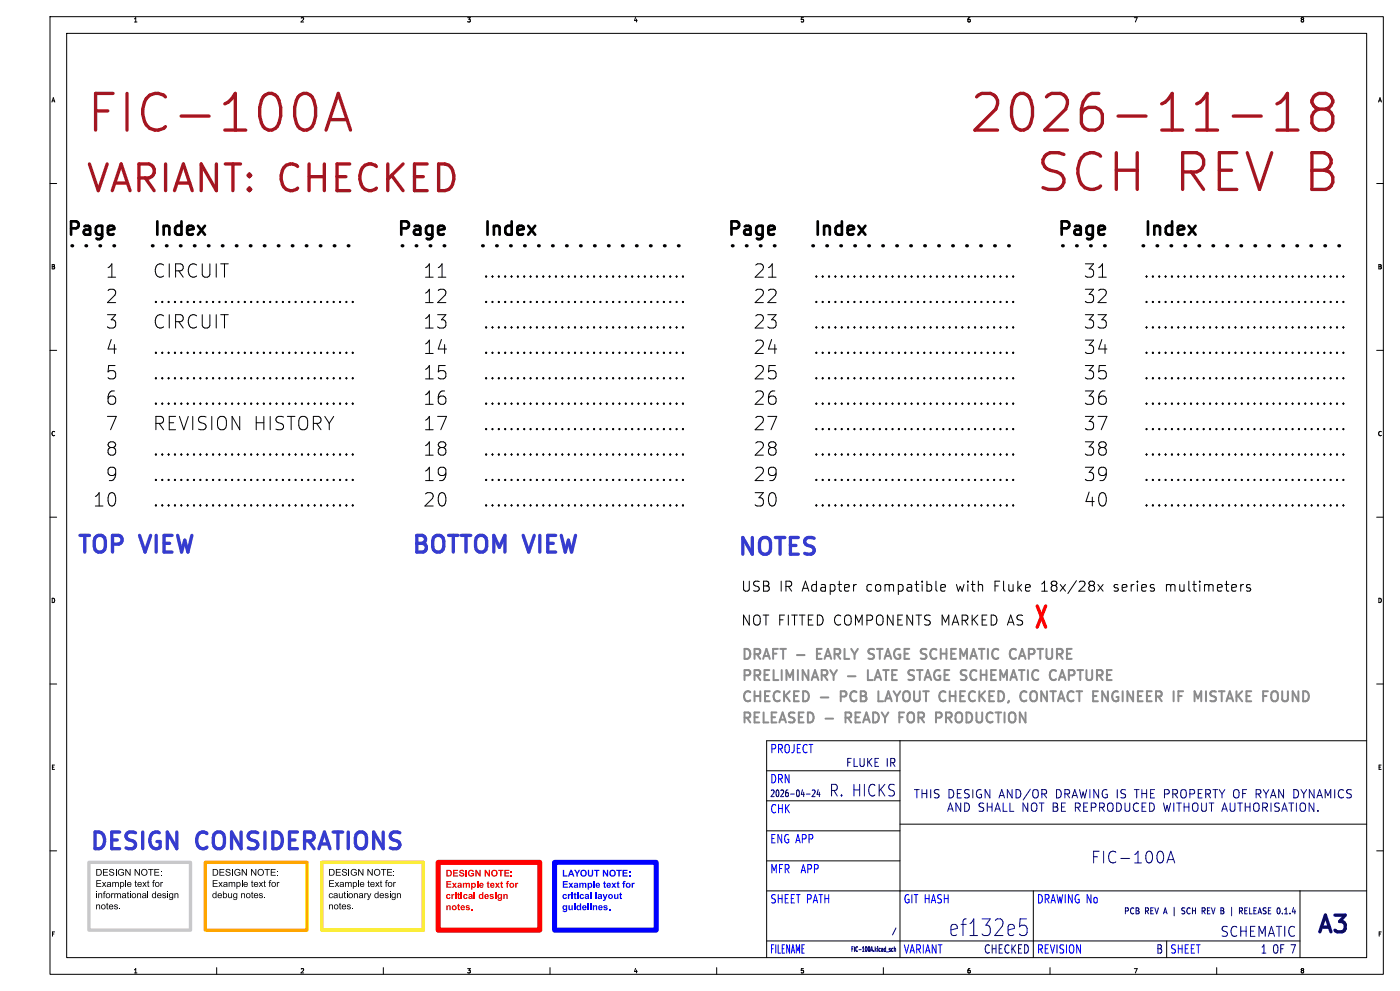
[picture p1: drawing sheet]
<svg xmlns="http://www.w3.org/2000/svg" width="420mm" height="297mm" viewBox="0 0 420 297" stroke-linecap="round" stroke-linejoin="round" font-family="sans-serif">
<g fill="none" stroke="#000" stroke-width=".3">
<path d="M15 5h400v287h-400zM20 10h390v277h-390zM15 55h2M413 55h2M15 105h2M413 105h2M15 155h2M413 155h2M15 205h2M413 205h2M230 231h40M270 222v65"/>
<path d="M410 222h-180v65M15 255h2M230 258h40M230 249h40M230 240h40M270 247h140M413 255h2M69.7 260.4v2M72.6 263.8v2M230 267h180M310 267v20M390 267v20"/>
<path d="M65 290v2M115 290v2M165 290v2M215 290v2M230 282h160M265 290v2M315 290v2M350 282v5M365 290v2"/>
</g>
<g fill="none" stroke="#00007f" stroke-width=".3">
<path d="M241.9 238h1.1M243.7 236.9l.5-.2 .3 .6-.9 1.4h.9M245.4 236.7l-.3 1.4h.9M245.8 237.4v1.3M274.3 236.6h1.5M275 236.6v2.5M276.6 236.6v2.5M278 236.6v2.5M279.2 236.6v2.5M281.7 236.8h-1.2l-.2 .3 .2 .6M286.1 237.7a1.09 1.09 0 0 0-1.4-1.1v2.5M288.4 236.6h-1.2v2.5"/>
<path d="M290.8 236.8h-1.2l-.3 .3 .3 .6M291.8 236.6v2.5M294.3 236.8a.96 .96 0 0 0-1 0 .96 .96 0 0 0-.4 .9M297 236.6v2.5l-1.5-2.5v2.5M299.7 239.1l.8-2.5 .9 2.5M303.6 236.6v2.5l-1.4-2.5v2.5M306.2 237.7a1.09 1.09 0 0 0-1.4-1.1v2.5M309.1 236.5l-2.1 3.2M309.8 238.3v-.8a.83 .83 0 0 1 .8-.9 .83 .83 0 0 1 .9 .9v.8M313.9 237.7l.1-.6-.3-.3-1.2-.2v2.5M318.4 238.1v-.4a1.09 1.09 0 0 0-1.4-1.1v2.5M320.6 237.8l.3-.3-.3-.7-1.1-.2v2.5"/>
<path d="M321.6 239.1l.8-2.5 .9 2.5M323.9 236.6l.6 2.5 .4-1.7 .5 1.7 .6-2.5M327 236.6v2.5M329.6 236.6v2.5l-1.5-2.5v2.5M332.1 236.8a1.23 1.23 0 0 0-1.5 .8 1.23 1.23 0 0 0 .9 1.5l.7-.2v-.8h-.5M335.2 236.6v2.5M337.7 236.8l-1-.2-.5 .5 .3 .6 1 .5v.7l-.3 .2-1-.1M340.3 236.6h1.4M341 236.6v2.5M342.5 236.6v2.5M342.5 237.8h1.5M344 236.6v2.5"/>
<path d="M345.2 237.8h.8M346.4 236.6h-1.2v2.5h1.2M349.3 237.9l1.2-.1 .3-.3-.2-.6-.3-.3h-1v2.5M351.8 237.9l1.2-.1 .3-.3-.2-.6-.3-.3h-1v2.5M352.4 237.9l.9 1.2M354.6 236.8a.83 .83 0 0 1 .8-.1 .83 .83 0 0 1 .5 .8v.8a.83 .83 0 0 1-.9 .9 .83 .83 0 0 1-.8-.9v-.8zM357 237.9l1.1-.1 .3-.3-.1-.6-.4-.3h-.9v2.5M360.6 236.6h-1.1v2.5M363 237.7l.1-.6-.2-.3-1.2-.2v2.5M363.9 236.6h1.4M364.6 236.6v2.5M365.8 236.6l.8 1.3 .8-1.3"/>
<path d="M370 238.3v-.8a.83 .83 0 0 1 .9-.9 .83 .83 0 0 1 .8 .9v.8M374 236.6h-1.2v2.5M378.1 237.7l.2-.6-.3-.3-1.2-.2v2.5M379 236.6l.8 1.3 .8-1.3M381.1 239.1l.9-2.5 .8 2.5M385 236.6v2.5l-1.4-2.5v2.5M389.6 237.7a1.09 1.09 0 0 0-1.5-1.1v2.5M390.3 236.6l.8 1.3 .9-1.3M394.2 236.6v2.5l-1.4-2.5v2.5M395 239.1l.9-2.5 .8 2.5M397.5 239.1v-2.5l.9 1.8 .8-1.8v2.5M400.4 236.6v2.5"/>
<path d="M403 236.9l-.1-.1a.96 .96 0 0 0-1 0 .96 .96 0 0 0-.4 .9M405.4 236.8h-1.2l-.2 .3 .2 .6M284.3 243.2l.8-2.5 .8 2.5M288.2 240.7v2.5l-1.4-2.5v2.5M289.4 240.7v2.5l.9-.2 .4-.4M295.1 242.7l-.5 .5-.9-.2M296.2 240.7v2.5M297.6 240.7v2.5M298.4 243.2l.9-2.5 .8 2.5M300.9 240.7v2.5h1.2M303 240.7v2.5h1.2M308.3 240.7v2.5l-1.4-2.5v2.5"/>
<path d="M309.4 242.3a.83 .83 0 0 0 .8 .9 .83 .83 0 0 0 .9-.9M312.5 240.7v2.5M315.9 240.7v2.5h1l.5-.5M318.4 240.7v2.5h1.2M322.6 240.7v2.5M323.2 242l.8 1.2M325.1 240.7v2.5h1.2M327.4 240.7v2.5M329.9 242l1.2-.1 .2-.4-.1-.6-.4-.2h-.9v2.5M330.5 242l.8 1.2M332.4 241a.84 .84 0 0 1 .9-.3 .84 .84 0 0 1 .6 .8v.8a.83 .83 0 0 1-.8 .9 .83 .83 0 0 1-.8-.9zM335 240.7a1.26 1.26 0 0 1 1.4 1.2 1.26 1.26 0 0 1-1.4 1.3z"/>
<path d="M337.5 240.7v2l.5 .5 .7-.2 .2-.3v-2M341.5 240.9a1 1 0 0 0-1.2 0 1 1 0 0 0-.3 1.2 .94 .94 0 0 0 .5 .9 .94 .94 0 0 0 1-.1M342.6 241.9h.8M343.8 240.7h-1.2v2.5h1.2M344.9 240.7a1.26 1.26 0 0 1 1.4 1.2 1.26 1.26 0 0 1-1.4 1.3zM349 240.7l.6 2.5 .5-1.8 .5 1.8 .6-2.5M350.1 258.6l1.1-3.5 1.2 3.5M350.4 257.6h1.7M352.1 240.7v2.5M353 240.7h1.4M353.7 240.7v2.5M355.2 241.9h1.5"/>
<path d="M355.2 240.7v2.5M356.7 240.7v2.5M358.8 240.7a.84 .84 0 0 0-1.1 .8v.8a.83 .83 0 0 0 .9 .9 .83 .83 0 0 0 .8-.9M360.5 242.7l.4 .5 .8-.2 .2-.3M363.4 240.7v2.5M366.5 243.2l.9-2.5 .8 2.5M369 242.7l.5 .5 .7-.2 .3-.3M371.3 240.7h1.4M372 240.7v2.5M373.6 240.7v2.5M375 240.7v2.5M376.1 242.3a.83 .83 0 0 0 .8 .9 .83 .83 0 0 0 .8-.9"/>
<path d="M378.8 240.7v2.5M379.4 242l.8 1.2M381.3 240.7v2.5M383.8 242.7l-.5 .5-.9-.2M384.5 243.2l.8-2.5 .9 2.5M386.7 240.7h1.4M387.4 240.7v2.5M388.9 240.7v2.5M390 242.3a.83 .83 0 0 0 .8 .9 .83 .83 0 0 0 .9-.9M394.2 240.7v2.5l-1.5-2.5v2.5M395.3 242.9v.3M306 275.4h1.9"/>
<path d="M306.4 277.3h1l.3 .2a2.06 2.06 0 0 1 0 2.6l-.3 .3h-1M267 284.7v.4M267 284.2l.1 .1M267.9 284.3l-.3-.1-.1 .3 .1 .6h.3M268.3 284.3h.3l.1 .8M268.3 283.7v1.4"/>
</g>
<path d="M21.6 73.7h14M45.7 73.7h61M120.6 73.7h14M144.8 73.7h60.9M219.7 73.7h14M243.8 73.7h61M318.8 73.7h13.9M342.9 73.7h61" fill="none" stroke="#000" stroke-width="1" stroke-dasharray=".2 4"/>
<path d="M311.1 181.6l2.6 6.4M313.7 181.6l-2.6 6.4" fill="none" stroke="#f00" stroke-width="1"/>
<path d="M61.6 258.4h30.5v20.4h-30.5z" fill="none" stroke="#ffa500" stroke-width="1"/>
<g fill="#000">
<path d="M63.8 263.8h1.5v.2h-1.2v.6h1.1v.3h-1.1v.7h1.2v.2h-1.5zM63.8 260.4h.7a1.01 1.01 0 0 1 1 1 1.01 1.01 0 0 1-1 1h-.7v-.2h.7a.77 .77 0 0 0 .7-.8 .77 .77 0 0 0-.7-.7h-.4v1.5h-.3zM63.9 267.8l.4-.1 .4 .2v-.7h.2v2l-.2-.2-.3 .2-.4-.1-.3-.5 .2-.2a.45 .45 0 0 0 .6 .6 .45 .45 0 0 0 .2-.8l-.5-.3-.3 .5h-.2zM65.8 260.4h1.5v.3h-1.2v.6h1.1v.2h-1.1v.7h1.2v.2h-1.5zM66.9 267.2h.2v.7a.66 .66 0 0 1 1 .5 .66 .66 0 0 1-1 .6l-.2 .2v-.8h.2a.46 .46 0 0 0 .6 .6 .46 .46 0 0 0 .2-.8l-.5-.3-.3 .5h-.2zM67.8 260.6l1-.1 .3 .4-.2 .1a.43 .43 0 0 0-.5-.5 .43 .43 0 0 0-.3 .7l.3 .1a.68 .68 0 0 1 .7 .9 .68 .68 0 0 1-1.1 .2l-.4-.5 .3-.1a.49 .49 0 0 0 .5 .5 .49 .49 0 0 0 .4-.6l-1-.4zM70.5 260.7l1.1-.3 .4 .4 .1 .2-.2 .1a.78 .78 0 0 0-1.2-.1 .78 .78 0 0 0 0 1.1 .78 .78 0 0 0 1.2-.1v-.3h-.6v-.3h.8v.8a1.08 1.08 0 0 1-1.5 0 1.08 1.08 0 0 1-.1-1.5zM72.5 260.4h.3l1 1.6v-1.6h.3v2h-.3l-1-1.5v1.5h-.3zM75.3 260.4h.3l1 1.6v-1.6h.3v2h-.3l-1-1.5v1.5h-.3zM75.5 264l.2-.2v.6h.3l-.3 .1v.9l.3 .4a.36 .36 0 0 1-.4 0 .36 .36 0 0 1-.1-.4v-.9h-.2zM75.5 267.4l.2-.2v.5h.3l-.3 .2v.8l.3 .5a.36 .36 0 0 1-.4-.1 .36 .36 0 0 1-.1-.4v-.8h-.2zM77.5 260.7a.99 .99 0 0 1 1.6 .1 .99 .99 0 0 1-.5 1.5 .99 .99 0 0 1-1.3-.8h.2a.75 .75 0 0 0 1 .6 .75 .75 0 0 0 .5-1 .75 .75 0 0 0-1-.4l-.5 .8h-.2z"/>
<path d="M79.2 264l.3-.2v.6h.2l-.2 .1v.9l.2 .4a.36 .36 0 0 1-.4 0 .36 .36 0 0 1-.1-.4v-.9h-.2zM79.4 260.4h1.5v.3h-.6v1.7h-.3v-1.7h-.6zM80.9 263.9l.5-.1-.4 .3 .3 .4h-.3v1.3h-.2v-1.3h-.2zM81.2 260.4h1.5v.3h-1.2v.6h1.1v.2h-1.1v.7h1.2v.2h-1.5zM83.1 261h.3v.3h-.3zM83.1 262.2h.3v.2h-.3z"/>
</g>
<path d="M166.4 258.4h30.4v20.4h-30.4z" fill="none" stroke="#00f" stroke-width="1.5"/>
<g fill="#00f">
<path d="M168.8 260.7h.4v1.7h1v.3h-1.4z"/>
<path d="M171.1 260.7h.4l.8 2h-.4l-.2-.5h-.8l-.1 .5h-.5l.3-.8h1l-.3-.7-.3 .7h-.4z"/>
<path d="M172.2 260.7h.5l.5 .8 .4-.8h.5l-.7 1.2v.8h-.4v-.9z"/>
<path d="M174.4 260.9a1 1 0 0 1 1.5 .2 1 1 0 0 1-.5 1.5 1 1 0 0 1-1.3-.9h.4a.63 .63 0 0 0 .9 .6 .63 .63 0 0 0 .1-1l-.6-.3-.3 .3-.1 .4h-.4z"/>
<path d="M176.3 260.7h.4v1.1a.43 .43 0 0 0 .4 .6 .43 .43 0 0 0 .4-.6v-1.1h.4v1.4a.8 .8 0 0 1-.8 .6 .8 .8 0 0 1-.7-.6z"/>
<path d="M178.2 260.7h1.6v.3h-.6v1.7h-.4v-1.7h-.6z"/>
<path d="M180.9 260.7h.3l.9 1.3v-1.3h.3v2h-.4l-.8-1.3v1.3h-.3z"/>
<path d="M183.1 260.9a1 1 0 0 1 1.5 .2 1 1 0 0 1-.5 1.5 1 1 0 0 1-1.3-.9h.4a.63 .63 0 0 0 .9 .6 .63 .63 0 0 0 .1-1l-.6-.3-.3 .3-.1 .4h-.4z"/>
<path d="M184.9 260.7h1.6v.3h-.6v1.7h-.4v-1.7h-.6z"/>
<path d="M186.8 260.7h1.4v.3h-1v.5h1v.3h-1v.6h1.1v.3h-1.5z"/>
<path d="M188.7 261.2h.4v.4h-.4z"/>
<path d="M188.7 262.3h.4v.4h-.4z"/>
<path d="M168.8 264h1.5v.4h-1.1v.4h1v.4h-1v.5h1.1v.4h-1.5z"/>
</g>
<path d="M178.2 264v2.1" fill="none" stroke="#00f" stroke-width=".38"/>
<g fill="#00f">
<path d="M181.1 264.3l.4-.2v.5h.3v.3h-.3v.6l.3 .5-.6-.1-.1-1h-.2z"/>
<path d="M185.2 264.3l.4-.2v.5h.2v.3h-.2v.6l.2 .5-.6-.1v-1h-.2z"/>
<path d="M187 264.1h.7l-.1 .2-.3 .1 .3 .5h-.3v1.2h-.4v-1.2h-.2z"/>
<path d="M172.3 267.7l.3-.2v.5h.3v.3h-.3v.6l.3 .5-.6-.1v-1h-.2z"/>
</g>
<path d="M177.3 267.4v2M178.8 267.4v2" fill="none" stroke="#00f" stroke-width=".38"/>
<g fill="#00f">
<path d="M185.9 267.7l.4-.2v.5h.3v.3h-.3v.6l.3 .5-.6-.1-.1-1h-.1z"/>
<path d="M173.1 271.5l.4-.2 .5 .2v-.7h.3v2h-.3v-.2l-.7 .2-.4-.8h.4l.1 .3a.34 .34 0 0 0 .5 0 .34 .34 0 0 0-.1-.5 .34 .34 0 0 0-.5 .1l-.4 .1z"/>
</g>
<path d="M176.5 270.8v2" fill="none" stroke="#00f" stroke-width=".38"/>
<path d="M22.9 166.4h69.8v46.5h-69.8zM123.2 166.4h69.8v45.2h-69.8z" fill="none" stroke="#fff" stroke-width=".3"/>
<path d="M26.7 258.4h30.4v20.4h-30.4z" fill="none" stroke="#c8c8c8" stroke-width="1"/>
<g fill="#000">
<path d="M28.9 263.8h1.4v.2h-1.1v.6h1.1v.3h-1.1v.7h1.2v.2h-1.5zM28.9 260.4h.7a1.01 1.01 0 0 1 .9 1 1.01 1.01 0 0 1-.9 1h-.7v-.2h.7a.77 .77 0 0 0 .7-.8 .77 .77 0 0 0-.7-.7h-.4v1.5h-.3zM30.9 260.4h1.5v.3h-1.2v.6h1.1v.2h-1.1v.7h1.2v.2h-1.5zM31.2 267.2l.5-.1-.4 .4 .3 .4h-.3v1.3h-.2v-1.3h-.2zM32 270.7l.3-.1v.5h.2l-.2 .2v.8l.2 .4a.36 .36 0 0 1-.4 0 .36 .36 0 0 1-.1-.4v-.8h-.2zM32.9 260.6l1-.1 .3 .4-.2 .1a.43 .43 0 0 0-.5-.5 .43 .43 0 0 0-.3 .7l.3 .1a.68 .68 0 0 1 .7 .9 .68 .68 0 0 1-1.1 .2l-.4-.5 .2-.1a.49 .49 0 0 0 .6 .5 .49 .49 0 0 0 .4-.6l-1-.4zM35.6 260.7l1-.3 .5 .4 .1 .2-.3 .1a.78 .78 0 0 0-1.1-.1 .78 .78 0 0 0 0 1.1 .78 .78 0 0 0 1.1-.1v-.3h-.5v-.3h.8v.8a1.08 1.08 0 0 1-1.5 0 1.08 1.08 0 0 1-.1-1.5zM37.6 260.4h.3l1 1.6v-1.6h.3v2h-.3l-1.1-1.5v1.5h-.2zM38.2 267.4l.3-.2v.5h.2l-.2 .2v.8l.3 .5a.36 .36 0 0 1-.5-.1 .36 .36 0 0 1-.1-.4v-.8h-.2zM40.4 260.4h.3l1 1.6v-1.6h.3v2h-.3l-1.1-1.5v1.5h-.2zM40.6 264l.2-.2v.6h.3l-.3 .1v.9l.3 .4a.36 .36 0 0 1-.4 0 .36 .36 0 0 1-.1-.4v-.9h-.2zM42.6 260.7a.99 .99 0 0 1 1.5 .1 .99 .99 0 0 1-.5 1.5 .99 .99 0 0 1-1.3-.8h.3a.75 .75 0 0 0 .9 .6 .75 .75 0 0 0 .6-1 .75 .75 0 0 0-1.1-.4l-.4 .8h-.3z"/>
<path d="M44.3 264l.2-.2v.6h.3l-.3 .1v.9l.3 .4a.36 .36 0 0 1-.4 0 .36 .36 0 0 1-.1-.4v-.9h-.2zM44.4 260.4h1.6v.3h-.6v1.7h-.3v-1.7h-.7zM46 263.9l.5-.1-.4 .3 .3 .4h-.3v1.3h-.2v-1.3h-.3zM46.3 260.4h1.5v.3h-1.2v.6h1.1v.2h-1.1v.7h1.2v.2h-1.5zM45.8 267.8l.4-.1 .4 .2v-.7h.2v2l-.2-.2-.3 .2-.4-.1-.3-.5 .2-.2a.45 .45 0 0 0 .6 .6 .45 .45 0 0 0 .2-.8l-.5-.3-.3 .5h-.2zM48.2 261h.3v.3h-.3zM48.2 262.2h.3v.2h-.3zM50.2 267.2h.2v.2h-.2zM98.7 263.8h1.5v.2h-1.2v.6h1.1v.3h-1.1v.7h1.2v.2h-1.5zM98.7 260.4h.7a1.01 1.01 0 0 1 1 1 1.01 1.01 0 0 1-.9 1h-.8v-.2h.7a.77 .77 0 0 0 .7-.8 .77 .77 0 0 0-.7-.7h-.4v1.5h-.3zM100.8 260.4h1.4v.3h-1.2v.6h1.1v.2h-1.1v.7h1.3v.2h-1.5zM101.9 270.7l.2-.1v.5h.3l-.3 .2v.8l.3 .4a.36 .36 0 0 1-.4 0 .36 .36 0 0 1-.1-.4v-.8h-.2z"/>
<path d="M102.8 260.6l.9-.1 .4 .4-.3 .1a.43 .43 0 0 0-.5-.5 .43 .43 0 0 0-.3 .7l.3 .1a.68 .68 0 0 1 .8 .9 .68 .68 0 0 1-1.2 .2l-.4-.5 .3-.1a.49 .49 0 0 0 .5 .5 .49 .49 0 0 0 .4-.6l-1-.4zM103.3 267.4l.2-.2v.5h.3l-.3 .2v.8l.3 .5a.36 .36 0 0 1-.4-.1 .36 .36 0 0 1-.1-.4v-.8h-.2zM105.5 260.7l1-.3 .4 .4 .1 .2-.2 .1a.78 .78 0 0 0-1.2-.1 .78 .78 0 0 0 .1 1.1 .78 .78 0 0 0 1.1-.1v-.3h-.6v-.3h.9v.8a1.08 1.08 0 0 1-1.6 0 1.08 1.08 0 0 1 0-1.5zM107.4 260.4h.3l1.1 1.6v-1.6h.2v2h-.3l-1-1.5v1.5h-.3zM110.2 260.4h.3l1.1 1.6v-1.6h.2v2h-.3l-1-1.5v1.5h-.3zM110.4 264l.3-.2v.6h.2l-.2 .1v.9l.2 .4a.36 .36 0 0 1-.4 0 .36 .36 0 0 1-.1-.4v-.9h-.2zM112.4 260.7a.99 .99 0 0 1 1.6 .1 .99 .99 0 0 1-.5 1.5 .99 .99 0 0 1-1.3-.8h.3a.75 .75 0 0 0 .9 .6 .75 .75 0 0 0 .5-1 .75 .75 0 0 0-1-.4l-.4 .8h-.3zM112.5 267.8l.4-.1 .4 .2v-.7h.3v2l-.3-.2-.2 .2-.5-.1-.3-.5 .3-.2a.45 .45 0 0 0 .5 .6 .45 .45 0 0 0 .2-.8l-.4-.3-.3 .5h-.3zM114.1 264l.3-.2v.6h.2l-.2 .1v.9l.3 .4a.36 .36 0 0 1-.4 0 .36 .36 0 0 1-.2-.4v-.9h-.1zM114.3 260.4h1.6v.3h-.7v1.7h-.3v-1.7h-.6zM115.8 263.9l.5-.1-.3 .3 .2 .4h-.2v1.3h-.3v-1.3h-.2zM116.2 260.4h1.4v.3h-1.2v.6h1.1v.2h-1.1v.7h1.2v.2h-1.4z"/>
<path d="M118.1 261h.2v.3h-.2zM118.1 262.2h.2v.2h-.2z"/>
</g>
<path d="M34.8 260.4v2M37.7 263.8v2M44.4 267.2v2M104.7 260.4v2M107.5 263.8v2" fill="none" stroke="#000" stroke-width=".3"/>
<path d="M96.5 258.4h30.5v20.4h-30.5z" fill="none" stroke="#faec00" stroke-width="1"/>
<path d="M131.4 258.4h30.5v20.4h-30.5z" fill="none" stroke="#f00" stroke-width="1.5"/>
<g fill="#f00">
<path d="M133.9 260.7h.7a1.01 1.01 0 0 1 1 1 1.01 1.01 0 0 1-.9 1h-.8v-.3h.4a.69 .69 0 0 0 .9-.7 .69 .69 0 0 0-.9-.7v1.4h-.4z"/>
<path d="M135.9 260.7h1.5v.3h-1.1v.5h1v.3h-1v.6h1.1v.3h-1.5z"/>
<path d="M137.9 260.8l.6-.1a.65 .65 0 0 1 .8 .6l-.9-.3-.3 .2 .3 .2a.75 .75 0 0 1 .8 1 .75 .75 0 0 1-1.3 .2l-.2-.5 .4-.1a.37 .37 0 0 0 .4 .5 .37 .37 0 0 0 .2-.6 .7 .7 0 0 1-.8-.2 .7 .7 0 0 1 0-.9z"/>
</g>
<path d="M139.8 260.7v2" fill="none" stroke="#f00" stroke-width=".4"/>
<g fill="#f00">
<path d="M140.7 260.9l1-.2 .5 .5-.4 .1a.64 .64 0 0 0-.9 0 .64 .64 0 0 0 0 .9 .64 .64 0 0 0 .9 0v-.2h-.4v-.4h.8v.8a1.09 1.09 0 0 1-1.5 .1 1.09 1.09 0 0 1 0-1.6z"/>
<path d="M142.6 260.7h.4l.8 1.3v-1.3h.4v2h-.4l-.8-1.3v1.3h-.4z"/>
<path d="M145.4 260.7h.4l.8 1.3v-1.3h.4v2h-.4l-.8-1.3v1.3h-.4z"/>
<path d="M147.6 260.9a1 1 0 0 1 1.6 .2 1 1 0 0 1-.5 1.5 1 1 0 0 1-1.4-.9h.5a.63 .63 0 0 0 .8 .6 .63 .63 0 0 0 .2-1l-.6-.3-.4 .3v.4h-.5z"/>
<path d="M149.5 260.7h1.5v.3h-.5v1.7h-.4v-1.7h-.6z"/>
<path d="M151.3 260.7h1.5v.3h-1.1v.5h1v.3h-1v.6h1.1v.3h-1.5z"/>
<path d="M153.2 261.2h.4v.4h-.4z"/>
<path d="M153.2 262.3h.4v.4h-.4z"/>
<path d="M133.9 264h1.5v.4h-1.1v.4h1v.4h-1v.5h1.1v.4h-1.5z"/>
</g>
<path d="M143.3 264v2.1" fill="none" stroke="#f00" stroke-width=".38"/>
<g fill="#f00">
<path d="M146.2 264.3l.4-.2v.5h.2v.3h-.2v.6l.3 .5-.7-.1v-1h-.2z"/>
<path d="M150.2 264.3l.4-.2v.5h.3v.3h-.3v.6l.3 .5-.6-.1-.1-1h-.1z"/>
<path d="M152.1 264.1h.6v.2l-.3 .1 .3 .5h-.3v1.2h-.4v-1.2h-.2z"/>
<path d="M137.3 267.7l.4-.2v.5h.3v.3h-.3v.6l.3 .5-.6-.1-.1-1h-.1z"/>
</g>
<path d="M142.3 267.4v2" fill="none" stroke="#f00" stroke-width=".38"/>
<g fill="#f00">
<path d="M143.8 268.1l.4-.2 .4 .2v-.7h.4v2h-.3v-.2l-.7 .2-.4-.7h.4v.2a.34 .34 0 0 0 .5 .1 .34 .34 0 0 0 0-.6 .34 .34 0 0 0-.5 .1l-.4 .2z"/>
<path d="M137.3 271l.4-.2v.5h.3v.3h-.3v.6l.3 .6-.6-.2-.1-1h-.1z"/>
</g>
<g fill="none" stroke="#000" stroke-width=".3">
<path d="M98.2 90.3v.4M98.2 90.3l.2 .2-.2 .2M98.2 90.3l-.2 .2 .2 .2M100.1 90.3v.4M100.1 90.3l.2 .2-.2 .2M100.1 90.3l-.2 .2 .2 .2M102 90.3v.4M102 90.3l.2 .2-.2 .2M102 90.3l-.2 .2 .2 .2M103.9 90.3v.4M103.9 90.3l.2 .2-.2 .2M103.9 90.3l-.2 .2 .2 .2"/>
<path d="M105.8 90.3v.4M105.8 90.3l.2 .2-.2 .2M105.8 90.3l-.2 .2 .2 .2M197.3 82.7v.4M197.3 90.3v.4M197.3 97.9v.4M197.3 97.9l.2 .2-.2 .2M197.3 97.9l-.2 .2 .2 .2M197.3 90.3l-.2 .2 .2 .2M197.3 82.7l.2 .2-.2 .2M197.3 82.7l-.2 .2 .2 .2M197.3 90.3l.2 .2-.2 .2"/>
<path d="M199.2 82.7v.4M199.2 90.3v.4M199.2 97.9v.4M199.2 97.9l.2 .2-.2 .2M199.2 97.9l-.2 .2 .2 .2M199.2 82.7l.2 .2-.2 .2M199.2 82.7l-.2 .2 .2 .2M199.2 90.3l.2 .2-.2 .2M199.2 90.3l-.2 .2 .2 .2M201.1 82.7v.4M201.1 90.3v.4M201.1 97.9v.4"/>
<path d="M201.1 97.9l.2 .2-.2 .2M201.1 97.9l-.2 .2 .2 .2M201.1 82.7l.2 .2-.2 .2M201.1 82.7l-.2 .2 .2 .2M201.1 90.3l.2 .2-.2 .2M201.1 90.3l-.2 .2 .2 .2M203 82.7v.4M203 90.3v.4M203 97.9v.4M203 97.9l.2 .2-.2 .2M203 97.9l-.2 .2 .2 .2M203 82.7l.2 .2-.2 .2"/>
<path d="M203 82.7l-.2 .2 .2 .2M203 90.3l.2 .2-.2 .2M203 90.3l-.2 .2 .2 .2M204.9 82.7v.4M204.9 90.3v.4M204.9 97.9v.4M204.9 90.3l.2 .2-.2 .2M204.9 90.3l-.2 .2 .2 .2M204.9 97.9l.2 .2-.2 .2M204.9 97.9l-.2 .2 .2 .2M204.9 82.7l.2 .2-.2 .2M204.9 82.7l-.2 .2 .2 .2"/>
<path d="M296.3 90.3l.2 .2-.2 .2M296.3 90.3l-.2 .2 .2 .2M296.3 82.7v.4M296.3 90.3v.4M296.3 97.9v.4M296.3 82.7l.2 .2-.2 .2M296.3 97.9l.2 .2-.2 .2M296.3 97.9l-.2 .2 .2 .2M296.3 82.7l-.2 .2 .2 .2M298.2 90.3l.2 .2-.2 .2M298.2 90.3l-.2 .2 .2 .2M298.2 82.7v.4"/>
<path d="M298.2 90.3v.4M298.2 97.9v.4M298.2 97.9l.2 .2-.2 .2M298.2 97.9l-.2 .2 .2 .2M298.2 82.7l.2 .2-.2 .2M298.2 82.7l-.2 .2 .2 .2M300.1 90.3l.2 .2-.2 .2M300.1 90.3l-.2 .2 .2 .2M300.1 82.7v.4M300.1 90.3v.4M300.1 97.9v.4M300.1 97.9l.2 .2-.2 .2"/>
<path d="M300.1 97.9l-.2 .2 .2 .2M300.1 82.7l.2 .2-.2 .2M300.1 82.7l-.2 .2 .2 .2M302 90.3l.2 .2-.2 .2M302 90.3l-.2 .2 .2 .2M302 82.7v.4M302 90.3v.4M302 97.9v.4M302 97.9l.2 .2-.2 .2M302 97.9l-.2 .2 .2 .2M302 82.7l.2 .2-.2 .2M302 82.7l-.2 .2 .2 .2"/>
<path d="M303.9 97.9l.2 .2-.2 .2M303.9 82.7l.2 .2-.2 .2M303.9 82.7l-.1 .2 .1 .2M303.9 90.3l.2 .2-.2 .2M303.9 90.3l-.1 .2 .1 .2M303.9 82.7v.4M303.9 90.3v.4M303.9 97.9v.4M303.9 97.9l-.1 .2 .1 .2M395.4 82.7v.4M395.4 90.3v.4M395.4 97.9v.4"/>
<path d="M395.4 97.9l.2 .2-.2 .2M395.4 97.9l-.2 .2 .2 .2M395.4 90.3l.2 .2-.2 .2M395.4 90.3l-.2 .2 .2 .2M395.4 82.7l.2 .2-.2 .2M395.4 82.7l-.2 .2 .2 .2M397.3 82.7v.4M397.3 90.3v.4M397.3 97.9v.4M397.3 97.9l.2 .2-.2 .2M397.3 97.9l-.2 .2 .2 .2M397.3 90.3l.2 .2-.2 .2"/>
<path d="M397.3 90.3l-.2 .2 .2 .2M397.3 82.7l.2 .2-.2 .2M397.3 82.7l-.2 .2 .2 .2M399.2 82.7v.4M399.2 90.3v.4M399.2 97.9v.4M399.2 97.9l.2 .2-.2 .2M399.2 97.9l-.2 .2 .2 .2M399.2 90.3l.2 .2-.2 .2M399.2 90.3l-.2 .2 .2 .2M399.2 82.7l.2 .2-.2 .2M399.2 82.7l-.2 .2 .2 .2"/>
<path d="M401.1 82.7v.4M401.1 90.3v.4M401.1 97.9v.4M401.1 97.9l.2 .2-.2 .2M401.1 97.9l-.2 .2 .2 .2M401.1 90.3l.2 .2-.2 .2M401.1 90.3l-.2 .2 .2 .2M401.1 82.7l.2 .2-.2 .2M401.1 82.7l-.2 .2 .2 .2M403 82.7v.4M403 90.3v.4M403 97.9v.4"/>
<path d="M403 90.3l.2 .2-.2 .2M403 90.3l-.2 .2 .2 .2M403 97.9l.2 .2-.2 .2M403 97.9l-.2 .2 .2 .2M403 82.7l.2 .2-.2 .2M403 82.7l-.2 .2 .2 .2M98.2 105.6v.3M98.2 113.2v.4M98.2 113.2l.2 .2-.2 .2M98.2 113.2l-.2 .2 .2 .2M98.2 105.6l.2 .1-.2 .2M98.2 105.6l-.2 .1 .2 .2"/>
<path d="M100.1 105.6v.3M100.1 113.2v.4M100.1 113.2l.2 .2-.2 .2M100.1 113.2l-.2 .2 .2 .2M100.1 105.6l.2 .1-.2 .2M100.1 105.6l-.2 .1 .2 .2M102 105.6v.3M102 113.2v.4M102 113.2l.2 .2-.2 .2M102 113.2l-.2 .2 .2 .2M102 105.6l.2 .1-.2 .2M102 105.6l-.2 .1 .2 .2"/>
<path d="M103.9 105.6v.3M103.9 113.2v.4M103.9 113.2l.2 .2-.2 .2M103.9 113.2l-.2 .2 .2 .2M103.9 105.6l.2 .1-.2 .2M103.9 105.6l-.2 .1 .2 .2M105.8 105.6v.3M105.8 113.2v.4M105.8 113.2l.2 .2-.2 .2M105.8 113.2l-.2 .2 .2 .2M105.8 105.6l.2 .1-.2 .2M105.8 105.6l-.2 .1 .2 .2"/>
<path d="M197.3 105.6v.3M197.3 113.2v.4M197.3 105.6l.2 .1-.2 .2M197.3 105.6l-.2 .1 .2 .2M197.3 113.2l.2 .2-.2 .2M197.3 113.2l-.2 .2 .2 .2M199.2 105.6v.3M199.2 113.2v.4M199.2 105.6l.2 .1-.2 .2M199.2 105.6l-.2 .1 .2 .2M199.2 113.2l.2 .2-.2 .2M199.2 113.2l-.2 .2 .2 .2"/>
<path d="M201.1 105.6v.3M201.1 113.2v.4M201.1 105.6l.2 .1-.2 .2M201.1 105.6l-.2 .1 .2 .2M201.1 113.2l.2 .2-.2 .2M201.1 113.2l-.2 .2 .2 .2M203 105.6v.3M203 113.2v.4M203 105.6l.2 .1-.2 .2M203 105.6l-.2 .1 .2 .2M203 113.2l.2 .2-.2 .2M203 113.2l-.2 .2 .2 .2"/>
<path d="M204.9 105.6v.3M204.9 113.2v.4M204.9 105.6l-.2 .1 .2 .2M204.9 113.2l.2 .2-.2 .2M204.9 113.2l-.2 .2 .2 .2M204.9 105.6l.2 .1-.2 .2M296.3 105.6v.3M296.3 113.2v.4M296.3 105.6l.2 .1-.2 .2M296.3 105.6l-.2 .1 .2 .2M296.3 113.2l.2 .2-.2 .2M296.3 113.2l-.2 .2 .2 .2"/>
<path d="M298.2 105.6v.3M298.2 113.2v.4M298.2 105.6l.2 .1-.2 .2M298.2 105.6l-.2 .1 .2 .2M298.2 113.2l.2 .2-.2 .2M298.2 113.2l-.2 .2 .2 .2M300.1 105.6v.3M300.1 113.2v.4M300.1 105.6l.2 .1-.2 .2M300.1 105.6l-.2 .1 .2 .2M300.1 113.2l.2 .2-.2 .2M300.1 113.2l-.2 .2 .2 .2"/>
<path d="M302 105.6v.3M302 113.2v.4M302 105.6l.2 .1-.2 .2M302 105.6l-.2 .1 .2 .2M302 113.2l.2 .2-.2 .2M302 113.2l-.2 .2 .2 .2M303.9 105.6v.3M303.9 113.2v.4M303.9 105.6l.2 .1-.2 .2M303.9 113.2l.2 .2-.2 .2M303.9 113.2l-.1 .2 .1 .2M303.9 105.6l-.1 .1 .1 .2"/>
<path d="M395.4 105.6v.3M395.4 113.2v.4M395.4 113.2l.2 .2-.2 .2M395.4 113.2l-.2 .2 .2 .2M395.4 105.6l.2 .1-.2 .2M395.4 105.6l-.2 .1 .2 .2M397.3 105.6v.3M397.3 113.2v.4M397.3 113.2l.2 .2-.2 .2M397.3 113.2l-.2 .2 .2 .2M397.3 105.6l.2 .1-.2 .2M397.3 105.6l-.2 .1 .2 .2"/>
<path d="M399.2 105.6v.3M399.2 113.2v.4M399.2 113.2l.2 .2-.2 .2M399.2 113.2l-.2 .2 .2 .2M399.2 105.6l.2 .1-.2 .2M399.2 105.6l-.2 .1 .2 .2M401.1 105.6v.3M401.1 113.2v.4M401.1 113.2l.2 .2-.2 .2M401.1 113.2l-.2 .2 .2 .2M401.1 105.6l.2 .1-.2 .2M401.1 105.6l-.2 .1 .2 .2"/>
<path d="M403 105.6v.3M403 113.2v.4M403 113.2l.2 .2-.2 .2M403 113.2l-.2 .2 .2 .2M403 105.6l.2 .1-.2 .2M403 105.6l-.2 .1 .2 .2M98.2 120.8v.4M98.2 136v.4M98.2 136l.2 .2-.2 .2M98.2 120.8l.2 .2-.2 .2M98.2 120.8l-.2 .2 .2 .2M98.2 136l-.2 .2 .2 .2"/>
<path d="M100.1 120.8v.4M100.1 136v.4M100.1 120.8l.2 .2-.2 .2M100.1 120.8l-.2 .2 .2 .2M100.1 136l.2 .2-.2 .2M100.1 136l-.2 .2 .2 .2M102 120.8v.4M102 136v.4M102 120.8l.2 .2-.2 .2M102 120.8l-.2 .2 .2 .2M102 136l.2 .2-.2 .2M102 136l-.2 .2 .2 .2"/>
<path d="M103.9 120.8v.4M103.9 136v.4M103.9 120.8l.2 .2-.2 .2M103.9 120.8l-.2 .2 .2 .2M103.9 136l.2 .2-.2 .2M103.9 136l-.2 .2 .2 .2M105.8 120.8v.4M105.8 136v.4M105.8 136l.2 .2-.2 .2M105.8 136l-.2 .2 .2 .2M105.8 120.8l.2 .2-.2 .2M105.8 120.8l-.2 .2 .2 .2"/>
<path d="M197.3 120.8v.4M197.3 128.4v.4M197.3 136v.4M197.3 136l.2 .2-.2 .2M197.3 136l-.2 .2 .2 .2M197.3 120.8l.2 .2-.2 .2M197.3 120.8l-.2 .2 .2 .2M197.3 128.4l.2 .2-.2 .2M197.3 128.4l-.2 .2 .2 .2M199.2 120.8v.4M199.2 128.4v.4M199.2 136v.4"/>
<path d="M199.2 120.8l.2 .2-.2 .2M199.2 120.8l-.2 .2 .2 .2M199.2 136l.2 .2-.2 .2M199.2 136l-.2 .2 .2 .2M199.2 128.4l.2 .2-.2 .2M199.2 128.4l-.2 .2 .2 .2M201.1 120.8v.4M201.1 128.4v.4M201.1 136v.4M201.1 120.8l.2 .2-.2 .2M201.1 120.8l-.2 .2 .2 .2M201.1 136l.2 .2-.2 .2"/>
<path d="M201.1 136l-.2 .2 .2 .2M201.1 128.4l.2 .2-.2 .2M201.1 128.4l-.2 .2 .2 .2M203 120.8v.4M203 128.4v.4M203 136v.4M203 120.8l.2 .2-.2 .2M203 120.8l-.2 .2 .2 .2M203 136l.2 .2-.2 .2M203 136l-.2 .2 .2 .2M203 128.4l.2 .2-.2 .2M203 128.4l-.2 .2 .2 .2"/>
<path d="M204.9 136l.2 .2-.2 .2M204.9 136l-.2 .2 .2 .2M204.9 120.8v.4M204.9 128.4v.4M204.9 136v.4M204.9 128.4l.2 .2-.2 .2M204.9 128.4l-.2 .2 .2 .2M204.9 120.8l.2 .2-.2 .2M204.9 120.8l-.2 .2 .2 .2M296.3 120.8v.4M296.3 128.4v.4M296.3 136v.4"/>
<path d="M296.3 120.8l.2 .2-.2 .2M296.3 120.8l-.2 .2 .2 .2M296.3 128.4l.2 .2-.2 .2M296.3 128.4l-.2 .2 .2 .2M296.3 136l.2 .2-.2 .2M296.3 136l-.2 .2 .2 .2M298.2 120.8v.4M298.2 128.4v.4M298.2 136v.4M298.2 128.4l.2 .2-.2 .2M298.2 128.4l-.2 .2 .2 .2M298.2 136l.2 .2-.2 .2"/>
<path d="M298.2 136l-.2 .2 .2 .2M298.2 120.8l.2 .2-.2 .2M298.2 120.8l-.2 .2 .2 .2M300.1 120.8v.4M300.1 128.4v.4M300.1 136v.4M300.1 128.4l.2 .2-.2 .2M300.1 128.4l-.2 .2 .2 .2M300.1 136l.2 .2-.2 .2M300.1 136l-.2 .2 .2 .2M300.1 120.8l.2 .2-.2 .2M300.1 120.8l-.2 .2 .2 .2"/>
<path d="M302 120.8v.4M302 128.4v.4M302 136v.4M302 128.4l.2 .2-.2 .2M302 128.4l-.2 .2 .2 .2M302 136l.2 .2-.2 .2M302 136l-.2 .2 .2 .2M302 120.8l.2 .2-.2 .2M302 120.8l-.2 .2 .2 .2M303.9 120.8v.4M303.9 128.4v.4M303.9 136v.4"/>
<path d="M303.9 120.8l.2 .2-.2 .2M303.9 120.8l-.1 .2 .1 .2M303.9 136l-.1 .2 .1 .2M303.9 128.4l.2 .2-.2 .2M303.9 128.4l-.1 .2 .1 .2M303.9 136l.2 .2-.2 .2M395.4 128.4l.2 .2-.2 .2M395.4 128.4l-.2 .2 .2 .2M395.4 120.8v.4M395.4 128.4v.4M395.4 136v.4M395.4 120.8l.2 .2-.2 .2"/>
<path d="M395.4 136l.2 .2-.2 .2M395.4 136l-.2 .2 .2 .2M395.4 120.8l-.2 .2 .2 .2M397.3 128.4l.2 .2-.2 .2M397.3 128.4l-.2 .2 .2 .2M397.3 120.8v.4M397.3 128.4v.4M397.3 136v.4M397.3 136l.2 .2-.2 .2M397.3 136l-.2 .2 .2 .2M397.3 120.8l.2 .2-.2 .2M397.3 120.8l-.2 .2 .2 .2"/>
<path d="M399.2 128.4l.2 .2-.2 .2M399.2 128.4l-.2 .2 .2 .2M399.2 120.8v.4M399.2 128.4v.4M399.2 136v.4M399.2 136l.2 .2-.2 .2M399.2 136l-.2 .2 .2 .2M399.2 120.8l.2 .2-.2 .2M399.2 120.8l-.2 .2 .2 .2M401.1 128.4l.2 .2-.2 .2M401.1 128.4l-.2 .2 .2 .2M401.1 120.8v.4"/>
<path d="M401.1 128.4v.4M401.1 136v.4M401.1 136l.2 .2-.2 .2M401.1 136l-.2 .2 .2 .2M401.1 120.8l.2 .2-.2 .2M401.1 120.8l-.2 .2 .2 .2M403 136l.2 .2-.2 .2M403 120.8l.2 .2-.2 .2M403 120.8l-.2 .2 .2 .2M403 128.4l.2 .2-.2 .2M403 128.4l-.2 .2 .2 .2M403 120.8v.4"/>
<path d="M403 128.4v.4M403 136v.4M403 136l-.2 .2 .2 .2M98.2 151.3l.2 .2-.2 .2M98.2 151.3l-.2 .2 .2 .2M98.2 143.7v.3M98.2 151.3v.4M98.2 143.7l.2 .1-.2 .2M98.2 143.7l-.2 .1 .2 .2M100.1 151.3l.2 .2-.2 .2M100.1 151.3l-.2 .2 .2 .2M100.1 143.7v.3"/>
<path d="M100.1 151.3v.4M100.1 143.7l.2 .1-.2 .2M100.1 143.7l-.2 .1 .2 .2M102 151.3l.2 .2-.2 .2M102 151.3l-.2 .2 .2 .2M102 143.7v.3M102 151.3v.4M102 143.7l.2 .1-.2 .2M102 143.7l-.2 .1 .2 .2M103.9 151.3l.2 .2-.2 .2M103.9 151.3l-.2 .2 .2 .2M103.9 143.7v.3"/>
<path d="M103.9 151.3v.4M103.9 143.7l.2 .1-.2 .2M103.9 143.7l-.2 .1 .2 .2M105.8 143.7l.2 .1-.2 .2M105.8 143.7l-.2 .1 .2 .2M105.8 151.3l.2 .2-.2 .2M105.8 151.3l-.2 .2 .2 .2M105.8 143.7v.3M105.8 151.3v.4M197.3 143.7l.2 .1-.2 .2M197.3 143.7l-.2 .1 .2 .2M197.3 143.7v.3"/>
<path d="M197.3 151.3v.4M197.3 151.3l.2 .2-.2 .2M197.3 151.3l-.2 .2 .2 .2M199.2 143.7l.2 .1-.2 .2M199.2 143.7l-.2 .1 .2 .2M199.2 143.7v.3M199.2 151.3v.4M199.2 151.3l.2 .2-.2 .2M199.2 151.3l-.2 .2 .2 .2M201.1 143.7l.2 .1-.2 .2M201.1 143.7l-.2 .1 .2 .2M201.1 143.7v.3"/>
<path d="M201.1 151.3v.4M201.1 151.3l.2 .2-.2 .2M201.1 151.3l-.2 .2 .2 .2M203 143.7l.2 .1-.2 .2M203 143.7l-.2 .1 .2 .2M203 143.7v.3M203 151.3v.4M203 151.3l.2 .2-.2 .2M203 151.3l-.2 .2 .2 .2M204.9 151.3l.2 .2-.2 .2M204.9 151.3l-.2 .2 .2 .2M204.9 143.7l.2 .1-.2 .2"/>
<path d="M204.9 143.7l-.2 .1 .2 .2M204.9 143.7v.3M204.9 151.3v.4M296.3 143.7v.3M296.3 151.3v.4M296.3 151.3l.2 .2-.2 .2M296.3 151.3l-.2 .2 .2 .2M296.3 143.7l-.2 .1 .2 .2M296.3 143.7l.2 .1-.2 .2M298.2 143.7v.3M298.2 151.3v.4M298.2 151.3l.2 .2-.2 .2"/>
<path d="M298.2 151.3l-.2 .2 .2 .2M298.2 143.7l.2 .1-.2 .2M298.2 143.7l-.2 .1 .2 .2M300.1 143.7v.3M300.1 151.3v.4M300.1 151.3l.2 .2-.2 .2M300.1 151.3l-.2 .2 .2 .2M300.1 143.7l.2 .1-.2 .2M300.1 143.7l-.2 .1 .2 .2M302 143.7v.3M302 151.3v.4M302 151.3l.2 .2-.2 .2"/>
<path d="M302 151.3l-.2 .2 .2 .2M302 143.7l.2 .1-.2 .2M302 143.7l-.2 .1 .2 .2M303.9 143.7v.3M303.9 151.3v.4M303.9 143.7l.2 .1-.2 .2M303.9 143.7l-.1 .1 .1 .2M303.9 151.3l.2 .2-.2 .2M303.9 151.3l-.1 .2 .1 .2M395.4 143.7v.3M395.4 151.3v.4M395.4 143.7l.2 .1-.2 .2"/>
<path d="M395.4 143.7l-.2 .1 .2 .2M395.4 151.3l.2 .2-.2 .2M395.4 151.3l-.2 .2 .2 .2M397.3 143.7v.3M397.3 151.3v.4M397.3 151.3l.2 .2-.2 .2M397.3 151.3l-.2 .2 .2 .2M397.3 143.7l.2 .1-.2 .2M397.3 143.7l-.2 .1 .2 .2M399.2 143.7v.3M399.2 151.3v.4M399.2 151.3l.2 .2-.2 .2"/>
<path d="M399.2 151.3l-.2 .2 .2 .2M399.2 143.7l.2 .1-.2 .2M399.2 143.7l-.2 .1 .2 .2M401.1 143.7v.3M401.1 151.3v.4M401.1 151.3l.2 .2-.2 .2M401.1 151.3l-.2 .2 .2 .2M401.1 143.7l.2 .1-.2 .2M401.1 143.7l-.2 .1 .2 .2M403 143.7v.3M403 151.3v.4M403 143.7l.2 .1-.2 .2"/>
<path d="M403 151.3l.2 .2-.2 .2M403 151.3l-.2 .2 .2 .2M403 143.7l-.2 .1 .2 .2M256.1 175.2v2M256.9 175.2l-.5 .1-.3 .4M280.8 174.2v2.5l.4 .5M282.2 176.2l1.4-.3-.1-.6-.9-.1-.4 .4 .2 1.4h1.1M294.4 175.2l.4 .4v1.6M308.1 175.2l.8 .1 .2 .6-1.5 .3M308.9 177l-.8 .2M326.9 175.3l.3 .2M326.9 174.3l.9-.1 .4 .3 .2 .4-.6 .6"/>
<path d="M327.2 175.5h.6M327.2 175.5l-.3 .1M327.8 175.5l.6 .5-.2 .9-.4 .3-.9-.2M329.3 175.2l1.6 2M330.9 175.2l-1.6 2M346.2 175.3l-.7-.1-.4 .4 .1 .4 1 .3v.7h-1.1M370.8 175.3l.1 .6-1.4 .3M372.2 175.2v2M373.1 175.2l-.6 .1-.3 .4M375.1 175.3l-.8-.1-.4 .4 .2 .4 1 .3v.7h-1.2"/>
</g>
<path d="M97.8 39l3.7-11 3.7 11M98.9 35.8h5.2M370 34.8h8.4M383.1 39h6.3M383.1 31.1l1-.5 1.1-1 1-1.6v11M395.6 32.7l-1.5 1.1-.5 1v2.1l1 1.6 1 .5h2.1l1.1-.5 1-1.6v-2.1l-.5-1-1.6-1.1M395.6 32.7a2.37 2.37 0 0 1-2.1-2.4 2.37 2.37 0 0 1 2.1-2.3h2.1a2.37 2.37 0 0 1 2.2 2.3 2.37 2.37 0 0 1-2.2 2.4M395.6 32.7h2.1" fill="none" stroke="#a21622" stroke-width="1"/>
<g fill="none" stroke="#8c8c8c" stroke-width=".6">
<path d="M245.1 195.9h1M246.5 194.5h-1.4v3h1.4M305.6 197.5l1-3 1 3M305.9 196.6h1.5M252.2 208.7h1.2M253.4 207.2h-1.2v3M253.6 215.1h1.2M254.8 213.5h-1.2v3M260.4 200.8v3h1.4M263.5 210.2h1.4M282.4 213.8v1M310.4 207.2a1.01 1.01 0 0 0-1.3 1v1a1.01 1.01 0 0 0 1.3 1"/>
<path d="M317.6 203.8l1-3 1 3M317.9 203h1.5M364.2 208.7l.6 .6-.2 .6-.4 .3M364.4 207.2l.4 .1M365.6 207.2h1.8"/>
</g>
<g font-size="15.3" fill="#a21622">
<text x="25.4" y="40.4">FIC-100A</text>
<text x="290.7" y="40.4">2026-11-18</text>
<text x="310.6" y="58.2">SCH REV B</text>
</g>
<text font-size="11.1" fill="#a21622" x="25.4" y="58.2">VARIANT: CHECKED</text>
<g font-size="7" fill="#353ccf">
<text x="22.9" y="166.1">TOP</text>
<text x="42.7" y="166.1">VIEW</text>
<text x="123.2" y="166.1">BOTTOM VIEW</text>
<text x="221" y="166.8">NOTES</text>
<text x="26.7" y="255">DESIGN</text>
<text x="59.4" y="255">CONSIDERATIONS</text>
</g>
<g font-size="7" fill="#00007f">
<text x="285" y="281">ef132e5</text>
<text x="394.5" y="281">A3</text>
</g>
<g font-size="5.6">
<text x="19.3" y="70.9">Page</text>
<text x="45.7" y="70.9">Index</text>
<text x="118.4" y="70.9">Page</text>
<text x="144.8" y="70.9">Index</text>
<text x="217.4" y="70.9">Page</text>
<text x="243.8" y="70.9">Index</text>
<text x="316.5" y="70.9">Page</text>
<text x="342.9" y="70.9">Index</text>
<text x="32.1" y="83.6">1</text>
<text x="45.7" y="83.6">CIRCUIT</text>
<text x="127.3" y="83.6">11</text>
<text x="144.8" y="83.6">................................</text>
<text x="226.4" y="83.6">21</text>
<text x="243.8" y="83.6">................................</text>
<text x="325.5" y="83.6">31</text>
<text x="342.9" y="83.6">................................</text>
<text x="32.1" y="91.2">2</text>
<text x="45.7" y="91.2">................................</text>
<text x="127.3" y="91.2">12</text>
<text x="144.8" y="91.2">................................</text>
<text x="226.4" y="91.2">22</text>
<text x="243.8" y="91.2">................................</text>
<text x="325.5" y="91.2">32</text>
<text x="342.9" y="91.2">................................</text>
<text x="32.1" y="98.8">3</text>
<text x="45.7" y="98.8">CIRCUIT</text>
<text x="127.3" y="98.8">13</text>
<text x="144.8" y="98.8">................................</text>
<text x="226.4" y="98.8">23</text>
<text x="243.8" y="98.8">................................</text>
<text x="325.5" y="98.8">33</text>
<text x="342.9" y="98.8">................................</text>
<text x="32.1" y="106.4">4</text>
<text x="45.7" y="106.4">................................</text>
<text x="127.3" y="106.4">14</text>
<text x="144.8" y="106.4">................................</text>
<text x="226.4" y="106.4">24</text>
<text x="243.8" y="106.4">................................</text>
<text x="325.5" y="106.4">34</text>
<text x="342.9" y="106.4">................................</text>
<text x="32.1" y="114.1">5</text>
<text x="45.7" y="114.1">................................</text>
<text x="127.3" y="114.1">15</text>
<text x="144.8" y="114.1">................................</text>
<text x="226.4" y="114.1">25</text>
<text x="243.8" y="114.1">................................</text>
<text x="325.5" y="114.1">35</text>
<text x="342.9" y="114.1">................................</text>
<text x="32.1" y="121.7">6</text>
<text x="45.7" y="121.7">................................</text>
<text x="127.3" y="121.7">16</text>
<text x="144.8" y="121.7">................................</text>
<text x="226.4" y="121.7">26</text>
<text x="243.8" y="121.7">................................</text>
<text x="325.5" y="121.7">36</text>
<text x="342.9" y="121.7">................................</text>
<text x="32.1" y="129.3">7</text>
<text x="45.7" y="129.3">REVISION HISTORY</text>
<text x="127.3" y="129.3">17</text>
<text x="144.8" y="129.3">................................</text>
<text x="226.4" y="129.3">27</text>
<text x="243.8" y="129.3">................................</text>
<text x="325.5" y="129.3">37</text>
<text x="342.9" y="129.3">................................</text>
<text x="32.1" y="136.9">8</text>
<text x="45.7" y="136.9">................................</text>
<text x="127.3" y="136.9">18</text>
<text x="144.8" y="136.9">................................</text>
<text x="226.4" y="136.9">28</text>
<text x="243.8" y="136.9">................................</text>
<text x="325.5" y="136.9">38</text>
<text x="342.9" y="136.9">................................</text>
<text x="32.1" y="144.5">9</text>
<text x="45.7" y="144.5">................................</text>
<text x="127.3" y="144.5">19</text>
<text x="144.8" y="144.5">................................</text>
<text x="226.4" y="144.5">29</text>
<text x="243.8" y="144.5">................................</text>
<text x="325.5" y="144.5">39</text>
<text x="342.9" y="144.5">................................</text>
<text x="28.3" y="152.2">10</text>
<text x="45.7" y="152.2">................................</text>
<text x="127.3" y="152.2">20</text>
<text x="144.8" y="152.2">................................</text>
<text x="226.4" y="152.2">30</text>
<text x="243.8" y="152.2">................................</text>
<text x="325.5" y="152.2">40</text>
<text x="342.9" y="152.2">................................</text>
</g>
<g font-size="4.9" fill="#00007f">
<text x="249" y="239">R. HICKS</text>
<text x="327.4" y="259">FIC-100A</text>
</g>
<g font-size="4.2">
<text x="222.2" y="177.6">USB IR Adapter</text>
<text x="259" y="177.6">compatible</text>
<text x="285.8" y="177.6">with</text>
<text x="297" y="177.6">Fluke</text>
<text x="311" y="177.6">18x/28x</text>
<text x="332.5" y="177.6">series</text>
<text x="348" y="177.6">multimeters</text>
<text x="222.2" y="187.7">NOT FITTED COMPONENTS MARKED AS</text>
</g>
<g font-size="4.2" fill="#8c8c8c">
<text x="222.2" y="197.9">DRAFT -</text>
<text x="246.4" y="197.9">EARLY STAGE SCHEMATIC</text>
<text x="308" y="197.9">CAPTURE</text>
<text x="222.2" y="204.2">PRELIMINARY</text>
<text x="254.5" y="204.2">-</text>
<text x="261.7" y="204.2">LATE STAGE SCHEMATIC</text>
<text x="320" y="204.2">CAPTURE</text>
<text x="222.2" y="210.6">CHECKED</text>
<text x="246.3" y="210.6">-</text>
<text x="253.5" y="210.6">PCB</text>
<text x="266" y="210.6">LAYOUT CHECKED,</text>
<text x="311.1" y="210.6">CONTACT ENGINEER</text>
<text x="359.4" y="210.6">IF</text>
<text x="366.9" y="210.6">MISTAKE</text>
<text x="388.6" y="210.6">FOUND</text>
<text x="222.2" y="216.9">RELEASED -</text>
<text x="254.9" y="216.9">READY FOR</text>
<text x="284.5" y="216.9">PRODUCTION</text>
</g>
<text font-size="4.2" fill="#00007f" x="366.3" y="281">SCHEMATIC</text>
<g font-size="3.5" fill="#00f">
<text x="231" y="226">PROJECT</text>
<text x="231" y="235">DRN</text>
<text x="231" y="244">CHK</text>
<text x="231" y="253">ENG APP</text>
<text x="231" y="262">MFR</text>
<text x="240.1" y="262">APP</text>
<text x="231" y="271">SHEET PATH</text>
<text x="271" y="271">GIT HASH</text>
<text x="311" y="271">DRAWING No</text>
<text x="231" y="286">FILENAME</text>
<text x="271" y="286">VARIANT</text>
<text x="311" y="286">REVISION</text>
<text x="351" y="286">SHEET</text>
</g>
<g font-size="3.5" fill="#00007f">
<text x="259.2" y="241.5">DRAWING IS THE</text>
<text x="291.5" y="241.5">PROPERTY OF</text>
<text x="318.9" y="241.5">RYAN</text>
<text x="359.8" y="241.5">SHALL</text>
<text x="372.8" y="241.5">NOT</text>
<text x="381.8" y="241.5">BE</text>
<text x="388.4" y="241.5">REPRODUCED</text>
<text x="295.2" y="286">CHECKED</text>
<text x="346.9" y="286">B</text>
<text x="378.3" y="286">1 OF 7</text>
</g>
<text font-size="3.3" fill="#00007f" x="253.9" y="230">FLUKE IR</text>
<text font-size="2.8" fill="#00007f" x="231" y="239">2026-04-24</text>
<g font-size="2.8">
<text x="28.7" y="266.9">Example text for</text>
<text x="63.6" y="266.9">Example text for</text>
<text x="98.5" y="266.9">Example text for</text>
<text x="28.7" y="270.3">informational design</text>
<text x="28.7" y="273.7">notes.</text>
<text x="63.6" y="270.3">debug notes.</text>
<text x="98.5" y="270.3">cautionary design</text>
<text x="98.5" y="273.7">notes.</text>
</g>
<g font-size="2.8" fill="#f00">
<text x="133.7" y="267.2">Example text for</text>
<text x="133.7" y="270.5">critical design</text>
<text x="133.7" y="273.9">notes.</text>
</g>
<g font-size="2.8" fill="#00f">
<text x="168.6" y="267.2">Example text for</text>
<text x="168.6" y="270.5">critical layout</text>
<text x="168.6" y="273.9">guidelines.</text>
</g>
<g font-size="2.5" fill="#00007f">
<text x="337.2" y="274.3">PCB REV A |</text>
<text x="354.7" y="274.3">SCH REV B</text>
<text x="369.6" y="274.3">|</text>
<text x="372.5" y="274.3">RELEASE 0.1.4</text>
</g>
<text font-size="2.2" fill="#00007f" x="267.5" y="280">/</text>
<text font-size="1.9" fill="#00007f" x="255.2" y="285.4">FIC-100A.kicad_sch</text>
<g font-size="1.8">
<text x="40" y="6.9">1</text>
<text x="90" y="6.9">2</text>
<text x="140" y="6.9">3</text>
<text x="190" y="6.9">4</text>
<text x="240" y="6.9">5</text>
<text x="290" y="6.9">6</text>
<text x="340" y="6.9">7</text>
<text x="390" y="6.9">8</text>
<text x="15.3" y="30.9">A</text>
<text x="413.3" y="30.9">A</text>
<text x="15.3" y="80.9">B</text>
<text x="413.2" y="80.9">B</text>
<text x="15.3" y="130.9">C</text>
<text x="413.2" y="130.9">C</text>
<text x="15.3" y="180.9">D</text>
<text x="413.2" y="180.9">D</text>
<text x="15.3" y="230.9">E</text>
<text x="413.3" y="230.9">E</text>
<text x="15.3" y="280.9">F</text>
<text x="413.3" y="280.9">F</text>
<text x="40" y="291.9">1</text>
<text x="90" y="291.9">2</text>
<text x="140" y="291.9">3</text>
<text x="190" y="291.9">4</text>
<text x="240" y="291.9">5</text>
<text x="290" y="291.9">6</text>
<text x="340" y="291.9">7</text>
<text x="390" y="291.9">8</text>
</g>
</svg>
